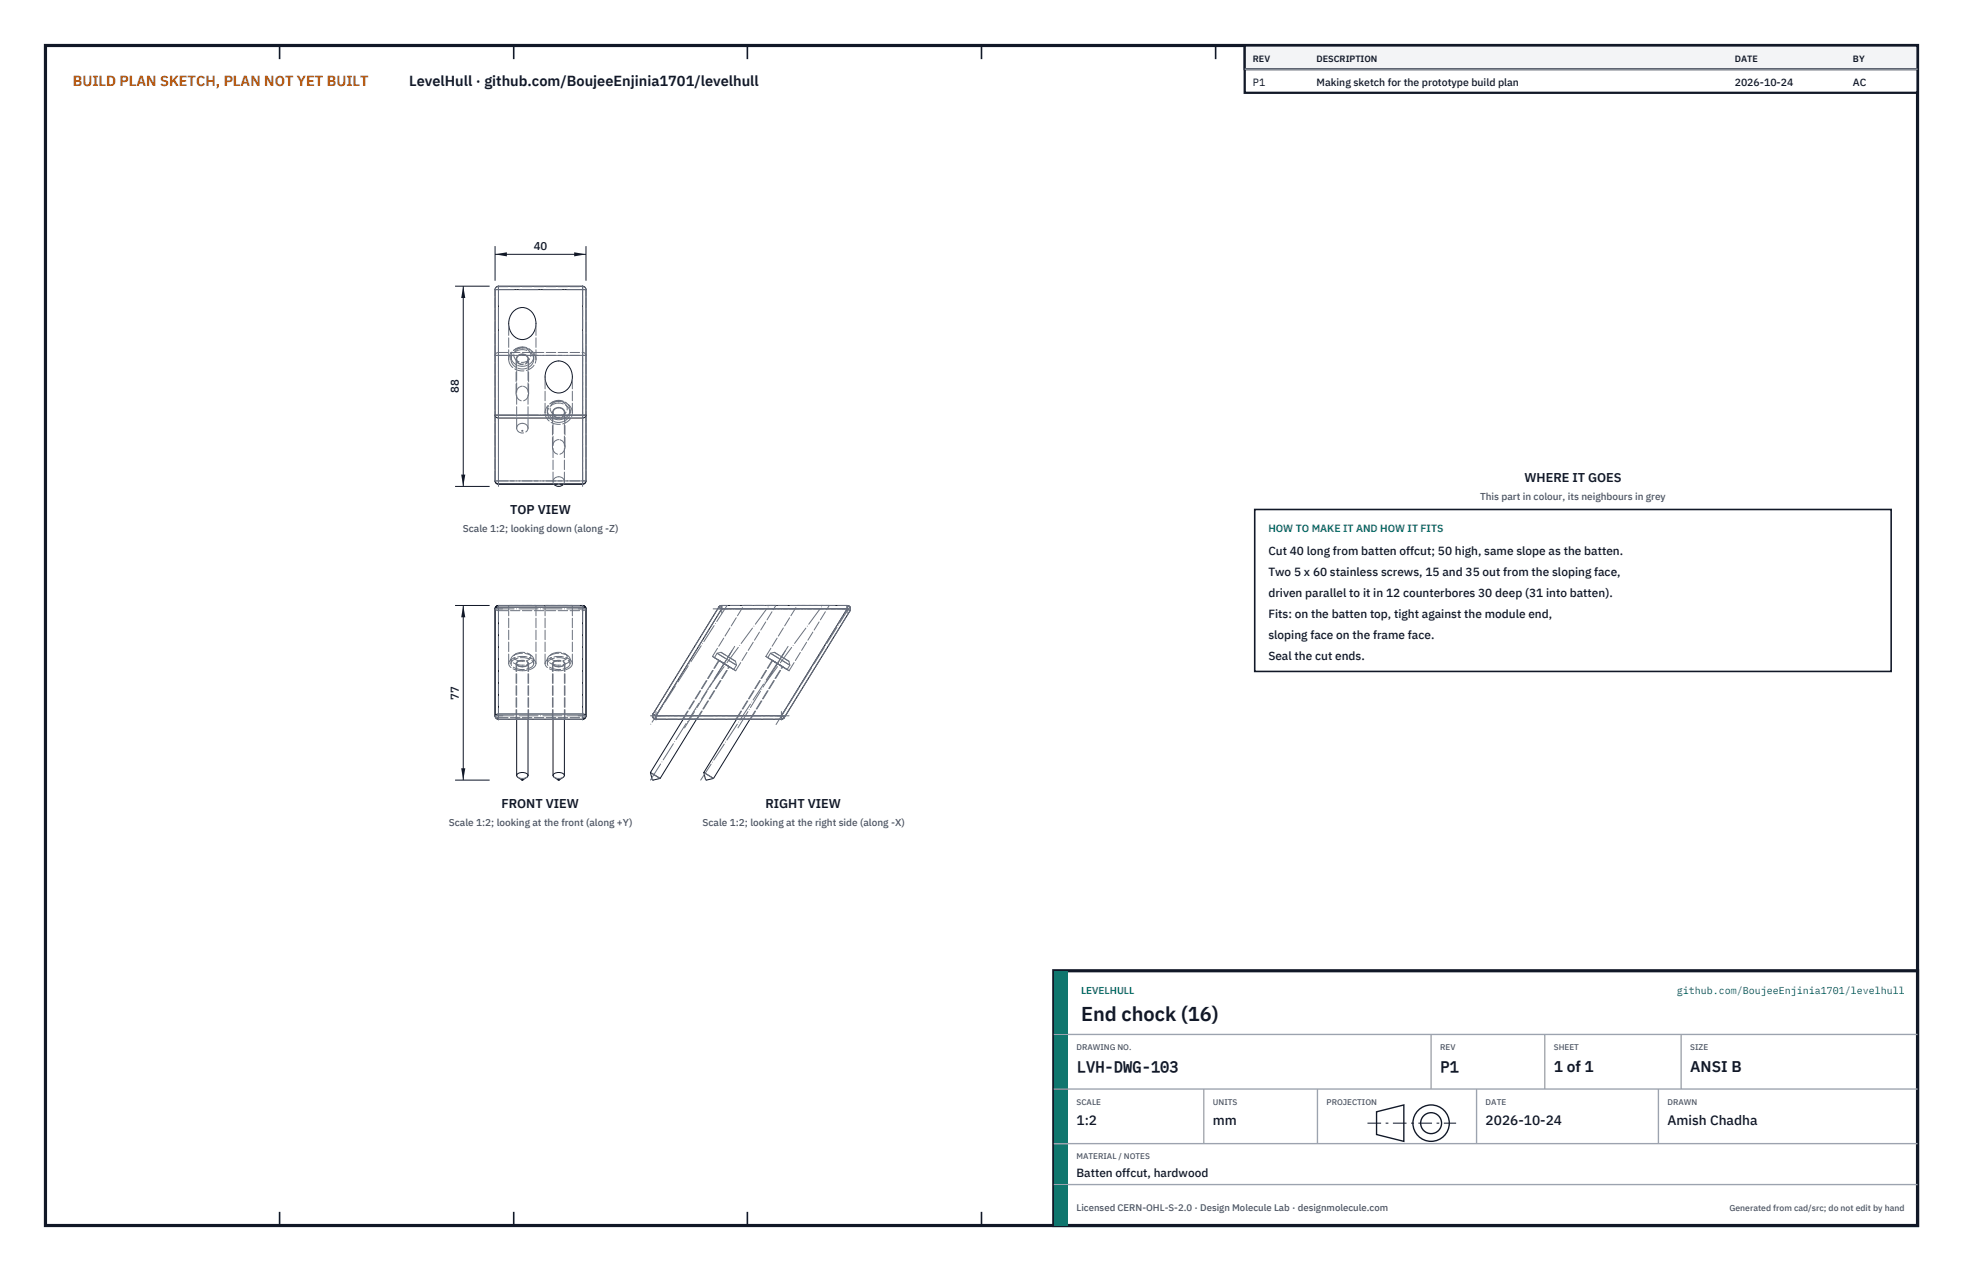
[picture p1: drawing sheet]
<svg xmlns="http://www.w3.org/2000/svg" width="432mm" height="279mm" viewBox="0 0 432 279" stroke-linecap="round" stroke-linejoin="round" font-family="sans-serif">
<path d="M10 10h411.8v259.4h-411.8z" fill="none" stroke="#111827" stroke-width=".7" stroke-linecap="butt"/>
<g fill="none" stroke="#111827" stroke-width=".35">
<path d="M61.5 10v3M113 10v3M164.4 10v3M215.9 10v3M267.4 10v3M318.9 10v3M370.3 10v3M61.5 266.4v3M113 266.4v3M164.4 266.4v3M215.9 266.4v3M267.4 266.4v3"/>
<path d="M318.9 266.4v3M370.3 266.4v3"/>
</g>
<g fill="none" stroke="#111727" stroke-width=".22">
<path d="M108.9 63.7h.7M108.9 63.7v42M109.6 62.9v.8M109.6 62.9a.75 .75 0 0 0-.7 .8M109.6 63.7v27.6M109.6 63.7h18.6M109.6 62.9h18.6M113.1 68.3a2.91 2.91 0 0 1 3.1-.4 2.91 2.91 0 0 1 1.7 2.7 3.3 3.3 0 0 1-3.6 4 3.7 3.7 0 0 1-1.2-6.3zM128.2 62.9v.8M128.2 63.7h.7M128.2 62.9a.75 .75 0 0 1 .7 .8M128.2 63.7v27.6"/>
<path d="M128.9 63.7v42M109.6 91.3h-.7a.62 .62 0 0 0 .7 .6M109.6 91.3v.6M109.6 91.9v14.5M109.6 91.3h18.6M109.6 91.9h18.6M121.1 80a2.91 2.91 0 0 1 3.1-.3 2.91 2.91 0 0 1 1.7 2.6 3.3 3.3 0 0 1-3.6 4 3.7 3.7 0 0 1-1.2-6.3zM128.2 91.3h.7a.62 .62 0 0 1-.7 .6M128.2 91.3v.6M128.2 91.9v14.5M108.9 105.7l.2 .5 .5 .2M108.9 105.7a.75 .75 0 0 0 .7 .8"/>
<path d="M109.6 106.4v.1M109.6 106.4h18.6M109.6 106.5h18.6M121.9 106.5a1.38 1.38 0 0 0 2 0M128.2 106.4v.1M128.9 105.7l-.2 .5-.5 .2M128.9 105.7a.75 .75 0 0 1-.7 .8M108.9 133.8v23.5M109.6 133.1a.75 .75 0 0 0-.7 .7M109.6 133.5l-.5 .1-.2 .2M109.6 133.1v.4M109.6 133.1h18.6"/>
<path d="M109.6 133.5v24.6M109.6 133.5h18.6M128.2 133.1a.75 .75 0 0 1 .7 .7M128.2 133.5l.5 .1 .2 .2M128.2 133.1v.4M128.2 133.5v24.6M128.9 133.8v23.5M158.1 133.5l.7 .3M158.1 133.5l-14.4 23.5M158.8 133.1l-.7 .4M158.8 133.1v.7M158.8 133.1h27.5"/>
<path d="M158.8 133.8h27.5M158.8 133.8l-14.5 23.5M186.3 133.1a.75 .75 0 0 1 .7 1.1M186.3 133.8l.7 .4M186.3 133.1v.7M186.3 133.8l-14.4 23.5M187 134.2l-14.5 23.5M108.9 157.3a.75 .75 0 0 0 .7 .8M108.9 157.3l.2-.2 .5-.1h18.6l.5 .1 .2 .2M109.6 158.1h18.6M113.6 158.1v12.4M116.1 158.1v12.4"/>
<path d="M121.7 158.1v12.4M124.2 158.1v12.4M128.9 157.3a.75 .75 0 0 1-.7 .8M143.7 157a.75 .75 0 0 0 .6 1.1M143.7 157l.6 .3M144.3 157.3v.8M144.3 158.1h27.6M144.3 157.3h27.6M150.3 158.1l-7.2 11.7M153.2 158.1l-8 13M162 158.1l-7.2 11.7M165 158.1l-8 13"/>
<path d="M171.9 157.3l.6 .4M171.9 157.3v.8M172.5 157.7l-.6 .4M113.6 170.5l.2 .2 1 .8M113.6 170.5a1.52 1.52 0 0 1 2.5 0M114.8 171.5h.2M116.1 170.5l-.1 .2-1 .8M121.7 170.5l.1 .2 1 .8M121.7 170.5a1.52 1.52 0 0 1 2.5 0M122.8 171.5h.2M124.2 170.5l-.2 .2-1 .8M143.1 169.8l2.1 1.3"/>
<path d="M143.1 169.8l.4 1.6 .2 .1 1.5-.4M154.8 169.8l2.2 1.3M154.8 169.8l.4 1.6 .2 .1 1.6-.4"/>
</g>
<g fill="none" stroke="#6a7180" stroke-width=".22" stroke-dasharray="2.1 .5">
<path d="M108.9 78.1v-14.4M108.9 78.1a.7 .7 0 0 1 .7-.6M108.9 63.7a.7 .7 0 0 1 .7-.7M108.9 78.1h.7M109.6 77.5h18.6M109.6 77.5v-14.5M109.6 63h18.6M109.6 77.5v.6M109.6 78.1h18.6M109.6 63v-.1M111.9 79a3 3 0 0 0 3 2.5 3 3 0 0 0 3-2.5M111.9 79v-7.9"/>
<path d="M112.4 78.4a2.53 2.53 0 0 0 2.5 2.1 2.53 2.53 0 0 0 2.5-2.1M112.4 79a2.53 2.53 0 0 0 2.5 2.1 2.53 2.53 0 0 0 2.5-2.1M112.4 79v-.6M113.5 79a1.39 1.39 0 0 0 1.4 1.2 1.39 1.39 0 0 0 1.4-1.2M113.6 79a1.27 1.27 0 0 0 1.3 1.1 1.27 1.27 0 0 0 1.2-1.1M114.9 76.3a2.37 2.37 0 0 0-2.5 2.1M114.9 76.9a2.37 2.37 0 0 0-2.5 2.1M114.9 76.5a1.62 1.62 0 0 0-1.9 1.6 1.62 1.62 0 0 0 1.9 1.6 1.62 1.62 0 0 0 1.9-1.6 1.62 1.62 0 0 0-1.9-1.6M114.9 77.9a1.19 1.19 0 0 0-1.3 1.1M114.9 77.8a1.31 1.31 0 0 0-1.4 1.2M114.9 76.4a2.84 2.84 0 0 0-3 2.6M116.1 79a1.15 1.15 0 0 0-1.2-1.1"/>
<path d="M116.3 79a1.26 1.26 0 0 0-1.4-1.2M117.4 78.4a2.31 2.31 0 0 0-2.5-2.1M117.4 79a2.31 2.31 0 0 0-2.5-2.1M117.4 79v-.6M117.9 79a2.77 2.77 0 0 0-3-2.6M117.9 79v-7.9M128.2 77.5v-14.5M128.2 77.5v.6M128.2 63v-.1M128.9 78.1v-14.4M128.9 78.1a.7 .7 0 0 0-.7-.6M128.9 63.7a.7 .7 0 0 0-.7-.7"/>
<path d="M128.9 78.1h-.7M113.5 86.5a1.39 1.39 0 0 0 1.4 1.6 1.39 1.39 0 0 0 1.4-1.6M113.5 86.5v-7.5M113.6 94.1a1.27 1.27 0 0 0 1.3 1.1 1.27 1.27 0 0 0 1.2-1.1M113.6 94.1v-15.1M114.9 93.1l-.9 .3-.4 .7M114.9 94.6l-.1 .1 .1 .1 .1-.1-.1-.1M114.9 84.9a1.48 1.48 0 0 0-1.4 1.6M116.1 94.1l-.3-.7-.9-.3M116.1 94.1v-15.1M116.3 86.5a1.54 1.54 0 0 0-1.4-1.6M116.3 86.5v-7.5"/>
<path d="M119.9 90.7a3 3 0 0 0 3 2.6 3 3 0 0 0 3-2.6M119.9 90.7v-7.8M120.4 90.1a2.53 2.53 0 0 0 2.5 2.2 2.53 2.53 0 0 0 2.5-2.2M120.4 90.7a2.53 2.53 0 0 0 2.5 2.2 2.53 2.53 0 0 0 2.5-2.2M120.4 90.7v-.6M121.5 98.3a1.39 1.39 0 0 0 1.4 1.6 1.39 1.39 0 0 0 1.4-1.6M121.5 90.7a1.39 1.39 0 0 0 1.4 1.2 1.39 1.39 0 0 0 1.4-1.2M121.5 98.3v-7.6M121.7 90.7a1.27 1.27 0 0 0 1.2 1.1 1.27 1.27 0 0 0 1.3-1.1M122.9 88a2.37 2.37 0 0 0-2.5 2.1M122.9 88.6a2.33 2.33 0 0 0-2.5 2.1M122.9 88.2a1.62 1.62 0 0 0-1.9 1.6 1.62 1.62 0 0 0 1.9 1.6 1.62 1.62 0 0 0 1.9-1.6 1.62 1.62 0 0 0-1.9-1.6"/>
<path d="M122.9 89.7l-.9 .3-.3 .7M122.9 96.6a1.51 1.51 0 0 0-1.4 1.7M122.9 89.6l-1 .3-.4 .8M122.9 88.2a2.8 2.8 0 0 0-3 2.5M124.2 90.7l-.4-.7-.9-.3M124.3 98.3a1.51 1.51 0 0 0-1.4-1.7M124.3 90.7l-.4-.8-1-.3M124.3 98.3v-7.6M125.4 90.1a2.31 2.31 0 0 0-2.5-2.1M125.4 90.7a2.33 2.33 0 0 0-2.5-2.1M125.4 90.7v-.6M125.9 90.7a2.8 2.8 0 0 0-3-2.5"/>
<path d="M125.9 90.7v-7.8M108.9 105.7v-27.6M108.9 105.7h.7M109.6 105.7v-27.6M109.6 105.7h18.6M109.6 106.5v-.8M121.7 105.9l.2 .6M121.7 105.9v-15.2M122.9 104.8l-.9 .3-.3 .8M122.9 106.3l-.1 .2 .1 .1 .1-.1-.1-.2M123.9 106.5l.3-.6M124.2 105.9l-.4-.8-.9-.3"/>
<path d="M124.2 105.9v-15.2M128.2 105.7v-27.6M128.2 106.5v-.8M128.9 105.7v-27.6M128.9 105.7h-.7M108.9 133.8l.2 .3 .5 .1M109.6 133.1h18.6M109.6 134.2h18.6M109.6 134.2v-1.1M111.9 133.1h3M114.9 133.1h3M117.9 133.1h-6"/>
<path d="M119.9 133.1h3M122.9 133.1h3M125.9 133.1h-6M128.2 134.2v-1.1M128.9 133.8l-.2 .3-.5 .1M158.1 133.5l-14.4 23.5M158.8 133.1l-.7 .4M158.8 133.8l-14.5 23.5M158.8 133.8v-.7M158.8 133.8l-.7-.3M163.6 133.1h7.1M170.7 133.1h-7.1"/>
<path d="M175.4 133.1h7M182.4 133.1h-7M186.3 133.1h-27.5M186.3 133.8l.7 .4M186.3 133.8h-27.5M186.3 133.8v-.7M187 134.2a.75 .75 0 0 0-.7-1.1M108.9 157.3a.75 .75 0 0 0 .7 .8M108.9 157.3l.2 .3 .5 .1M109.6 158.1h18.6M109.6 157.7h18.6M109.6 157.7v-23.5"/>
<path d="M109.6 157.7v.4M111.9 145.9a2.26 2.26 0 0 1 2.3-1.6h.7a3.2 3.2 0 0 1 2.9 1.2l.1 .4M111.9 145.9v-12.8M112.4 144.9l.1-.4 .4-.4M112.4 145.9a2.22 2.22 0 0 1 2.5-1.3 2.22 2.22 0 0 1 2.5 1.3M112.4 145.9v-1M112.9 144.1a4.1 4.1 0 0 1 4 0M113.4 143.8a3.1 3.1 0 0 1 3 0M113.4 143.8l-.5 .3M113.5 158.1h2.8M113.5 145.9a1.67 1.67 0 0 1 2.8 0M113.5 158.1v-12.2"/>
<path d="M113.6 145.9a1.52 1.52 0 0 1 2.5 0M113.6 158.1v-12.2M114.9 146.2a2.22 2.22 0 0 1-2.5-1.3M114.9 147.2a2.22 2.22 0 0 1-2.5-1.3M114.9 145.4l-1.2-.2a.73 .73 0 0 1-.6-.6 .73 .73 0 0 1 .3-.8M114.9 146.5l-.9-.2-.4-.4M114.9 158.1h-1.4M114.9 146.6l-1-.2-.4-.5M114.9 147.4a3.2 3.2 0 0 1-2.9-1.2l-.1-.3M116.1 145.9l-.3 .4-.9 .2M116.1 158.1v-12.2M116.3 158.1h-1.4"/>
<path d="M116.3 145.9l-.4 .5-1 .2M116.3 158.1v-12.2M116.4 143.8a.73 .73 0 0 1 .3 .8 .73 .73 0 0 1-.6 .6l-1.2 .2M116.4 143.8l.5 .3M116.9 144.1l.4 .4 .1 .4M117.4 144.9a2.22 2.22 0 0 1-2.5 1.3M117.4 145.9a2.22 2.22 0 0 1-2.5 1.3M117.4 145.9v-1M117.9 145.9a2.66 2.66 0 0 1-3 1.5M117.9 145.9v-12.8M119.9 145.9a2.26 2.26 0 0 1 2.3-1.6h.7a3.2 3.2 0 0 1 2.9 1.2l.1 .4M119.9 145.9v-12.8"/>
<path d="M120.4 144.9l.1-.4 .4-.4M120.4 145.9a2.22 2.22 0 0 1 2.5-1.3 2.22 2.22 0 0 1 2.5 1.3M120.4 145.9v-1M120.9 144.1a4.1 4.1 0 0 1 4 0M121.4 143.8a3.1 3.1 0 0 1 3 0M121.4 143.8l-.5 .3M121.5 158.1h2.8M121.5 145.9a1.67 1.67 0 0 1 2.8 0M121.5 158.1v-12.2M121.7 145.9a1.52 1.52 0 0 1 2.5 0M121.7 158.1v-12.2M122.9 146.2a2.22 2.22 0 0 1-2.5-1.3"/>
<path d="M122.9 147.2a2.22 2.22 0 0 1-2.5-1.3M122.9 145.4l-1.2-.2a.73 .73 0 0 1-.6-.6 .73 .73 0 0 1 .3-.8M122.9 146.5l-.9-.2-.3-.4M122.9 158.1h-1.4M122.9 146.6l-1-.2-.4-.5M122.9 147.4a3.2 3.2 0 0 1-2.9-1.2l-.1-.3M124.2 145.9l-.4 .4-.9 .2M124.2 158.1v-12.2M124.3 158.1h-1.4M124.3 145.9l-.4 .5-1 .2M124.3 158.1v-12.2M124.4 143.8a.73 .73 0 0 1 .3 .8 .73 .73 0 0 1-.6 .6l-1.2 .2"/>
<path d="M124.4 143.8l.5 .3M124.9 144.1l.4 .4 .1 .4M125.4 144.9a2.22 2.22 0 0 1-2.5 1.3M125.4 145.9a2.22 2.22 0 0 1-2.5 1.3M125.4 145.9v-1M125.9 145.9a2.66 2.66 0 0 1-3 1.5M125.9 145.9v-12.8M128.2 157.7v-23.5M128.2 157.7v.4M128.9 157.3l-.2 .3-.5 .1M143.7 157a.75 .75 0 0 0 .6 1.1M144.3 158.1h27.6"/>
<path d="M144.3 157.3h27.6M144.3 157.3v.8M144.3 157.3l-.6-.3M150.1 158.1h3.3M150.1 158.1l8-12.9M150.3 158.1l7.9-12.9M153.2 158.1l7.1-11.6M153.4 158.1h-3.3M153.4 158.1l7.1-11.5M156.7 144.3l5.1 3.1M156.7 144.3l6.9-11.2M157.2 144.6l4.2 2.6"/>
<path d="M157.2 144.6l.5-1M157.7 143.6l4.3 2.6M158.1 145.2l2.4 1.4M158.2 145.2l2.1 1.3M158.6 143.4l3.2 2M158.6 143.4l-.9 .2M160.3 146.5l-2.1-1.3M160.5 146.6l-2.4-1.4M161.4 147.2l.6-1M161.4 147.2l-4.2-2.6M161.8 145.4l-3.2-2M161.8 147.4l8.9-14.3"/>
<path d="M161.8 147.4l-5.1-3.1M161.9 158.1h3.2M161.9 158.1l8-12.9M162 146.2l-4.3-2.6M162 146.2l-.2-.8M162 158.1l8-12.9M165 158.1l7.1-11.6M165.1 158.1h-3.2M165.1 158.1l7.1-11.5M168.5 144.3l5.1 3.1M168.5 144.3l6.9-11.2M168.9 144.6l4.3 2.6"/>
<path d="M168.9 144.6l.6-1M169.5 143.6l4.2 2.6M169.9 145.2l2.3 1.4M170 145.2l2.1 1.3M170.3 143.4l3.2 2M170.3 143.4l-.8 .2M171.9 157.3l.6 .4M171.9 157.3l14.4-23.5M171.9 157.3v.8M172.1 146.5l-2.1-1.3M172.2 146.6l-2.3-1.4M172.5 157.7l14.5-23.5"/>
<path d="M172.5 157.7l-.6 .4M173.2 147.2l.5-1M173.2 147.2l-4.3-2.6M173.5 145.4l-3.2-2M173.6 147.4l8.8-14.3M173.6 147.4l-5.1-3.1M173.7 146.2l-4.2-2.6M173.7 146.2l-.2-.8M114.9 171.1l-1-.2M115.9 170.9l-1 .2M122.9 171.1l-1-.2M123.9 170.9l-1 .2"/>
<path d="M143.7 171.5l-.3-.1M145.2 171.1l-2.1-1.3M155.4 171.5l-.2-.1M157 171.1l-2.2-1.3"/>
</g>
<g fill="none" stroke="#6a7180" stroke-width=".22" stroke-dasharray="4.2 .5 0 .5">
<path d="M108.9 78.1h20M108.9 63.7h20M109.6 62.9v30.2M128.2 62.9v30.2M108.9 91.3h20M108.9 105.7h20M109.6 106.9v-30.7M128.2 106.9v-30.7M108.9 133.8h1.7M108.9 133.8h20M109.6 134.8v-1.7M127.2 133.8h1.7"/>
<path d="M128.2 134.8v-1.7M157.8 133.8h1.9M158.8 134.8v-1.7M159.9 133.1l-16.8 26.2M185.4 133.8h1.7M186.4 134.8v-1.7M187.1 133.8h-30.2M108.9 157.3h1.7M108.9 157.3h20M109.6 158.3v-1.9M127.2 157.3h1.7M128.2 158.3v-1.9"/>
<path d="M143.1 157.3h30.7M143.4 157.3h1.8M144.3 158.3v-1.9M156.8 149.9l12.4-16.8M157.5 148.7l4.1-6.6M168.5 149.9l12.4-16.8M169.3 148.7l4.1-6.6M170.7 159.3l16.4-26.2M170.9 157.3h1.9M171.9 158.3v-1.9M143.1 171.5l17.9-28.5M150.6 160l10.1-16.4"/>
<path d="M154.1 171.5l18.7-28.5M162.3 160l10.1-16.4"/>
</g>
<path d="M108.9 54.1v7.6M108.9 55.9h20M128.9 54.1v7.6" fill="none" stroke="#111827" stroke-width=".22"/>
<path d="M108.9 55.9l2.6-.4v.9zM126.3 55.5v.9l2.6-.5z" fill="#111827"/>
<path d="M100.1 62.9h7.6M101.9 62.9v44M100.1 106.9h7.6" fill="none" stroke="#111827" stroke-width=".22"/>
<path d="M101.9 62.9l-.5 2.6h.9zM101.4 104.3h.9l-.4 2.6z" fill="#111827"/>
<path d="M100.1 133.1h7.6M101.9 133.1v38.4M100.1 171.5h7.6" fill="none" stroke="#111827" stroke-width=".22"/>
<path d="M101.9 133.1l-.5 2.6h.9zM101.4 168.9h.9l-.4 2.6z" fill="#111827"/>
<path d="M276 112h140v35.6h-140z" fill="#fff" stroke="#111827" stroke-width=".35"/>
<path d="M273.8 10h148v10.4h-148z" fill="#fff" stroke="#111827" stroke-width=".5"/>
<path d="M273.8 10h148v5.2h-148z" fill="#f3f4f6" stroke="#111827" stroke-width=".5"/>
<path d="M273.8 15.2h148" fill="none" stroke="#9ca3af" stroke-width=".3"/>
<path d="M231.8 213.4h190v56h-190z" fill="#fff" stroke="#111827" stroke-width=".7" stroke-linecap="butt"/>
<path d="M231.8 213.4h3v56h-3z" fill="#0f766e"/>
<path d="M231.8 227.4h190M231.8 239.4h190M264.8 239.4v12M289.8 239.4v12M314.8 227.4v12M324.8 239.4v12M339.8 227.4v12M364.8 239.4v12M369.8 227.4v12M231.8 251.4h190M231.8 260.4h190" fill="none" stroke="#9ca3af" stroke-width=".3"/>
<g fill="none" stroke="#111827" stroke-width=".3">
<path d="M302.8 244.4l6-1.5v8l-6-1.5z"/>
<circle cx="314.8" cy="246.9" r="4"/>
<circle cx="314.8" cy="246.9" r="2.3"/>
</g>
<path d="M300.8 246.9h19.5" fill="none" stroke="#111827" stroke-width=".22" stroke-dasharray="3 1 .6 1" stroke-linecap="butt"/>
<text font-size="4.4" fill="#111827" x="237.8" y="224.4">End chock (16)</text>
<g font-size="3.4" fill="#111827">
<text x="236.8" y="235.6">LVH-DWG-103</text>
<text x="316.8" y="235.6">P1</text>
<text x="341.8" y="235.6">1 of 1</text>
<text x="371.8" y="235.6">ANSI B</text>
</g>
<text font-size="3.2" fill="#b45309" x="16" y="19">BUILD PLAN SKETCH, PLAN NOT YET BUILT</text>
<text font-size="3.2" fill="#111827" x="90" y="19">LevelHull · github.com/BoujeeEnjinia1701/levelhull</text>
<g font-size="3" fill="#111827">
<text x="236.8" y="247.2">1:2</text>
<text x="266.8" y="247.2">mm</text>
<text x="326.8" y="247.2">2026-10-24</text>
<text x="366.8" y="247.2">Amish Chadha</text>
</g>
<g font-size="2.8" fill="#111827">
<text x="335.3" y="106">WHERE IT GOES</text>
<text x="112.2" y="113">TOP VIEW</text>
<text x="110.3" y="177.6">FRONT VIEW</text>
<text x="168.4" y="177.6">RIGHT VIEW</text>
</g>
<g font-size="2.6" fill="#111827">
<text x="279" y="122">Cut 40 long from batten offcut; 50 high, same slope as the batten.</text>
<text x="279" y="126.6">Two 5 x 60 stainless screws, 15 and 35 out from the sloping face,</text>
<text x="279" y="131.2">driven parallel to it in 12 counterbores 30 deep (31 into batten).</text>
<text x="279" y="135.8">Fits: on the batten top, tight against the module end,</text>
<text x="279" y="140.4">sloping face on the frame face.</text>
<text x="279" y="145">Seal the cut ends.</text>
<text x="236.8" y="258.8">Batten offcut, hardwood</text>
</g>
<g font-size="2.5" fill="#111827">
<text x="117.4" y="54.9">40</text>
<text x="100.9" y="86.4" transform="rotate(-90 100.9 86.4)">88</text>
<text x="100.9" y="153.8" transform="rotate(-90 100.9 153.8)">77</text>
</g>
<g font-size="2.3" fill="#111827">
<text x="275.6" y="18.8">P1</text>
<text x="289.6" y="18.8">Making sketch for the prototype build plan</text>
<text x="381.6" y="18.8">2026-10-24</text>
<text x="407.6" y="18.8">AC</text>
</g>
<text font-size="2.3" fill="#0f766e" x="279" y="117">HOW TO MAKE IT AND HOW IT FITS</text>
<g font-size="2.2" fill="#4b5563">
<text x="325.6" y="110">This part in colour, its neighbours in grey</text>
<text x="101.8" y="117">Scale 1:2; looking down (along -Z)</text>
<text x="98.7" y="181.6">Scale 1:2; looking at the front (along +Y)</text>
<text x="154.5" y="181.6">Scale 1:2; looking at the right side (along -X)</text>
</g>
<g font-size="2.2" fill="#0f766e">
<text x="237.8" y="218.4">LEVELHULL</text>
<text x="368.8" y="218.4">github.com/BoujeeEnjinia1701/levelhull</text>
</g>
<text font-size="2.1" fill="#4b5563" x="236.8" y="266.2">Licensed CERN-OHL-S-2.0 · Design Molecule Lab · designmolecule.com</text>
<g font-size="2" fill="#111827">
<text x="275.6" y="13.6">REV</text>
<text x="289.6" y="13.6">DESCRIPTION</text>
<text x="381.6" y="13.6">DATE</text>
<text x="407.6" y="13.6">BY</text>
</g>
<text font-size="1.9" fill="#4b5563" x="380.4" y="266.2">Generated from cad/src; do not edit by hand</text>
<g font-size="1.8" fill="#4b5563">
<text x="236.8" y="230.8">DRAWING NO.</text>
<text x="316.8" y="230.8">REV</text>
<text x="341.8" y="230.8">SHEET</text>
<text x="371.8" y="230.8">SIZE</text>
<text x="236.8" y="242.8">SCALE</text>
<text x="266.8" y="242.8">UNITS</text>
<text x="291.8" y="242.8">PROJECTION</text>
<text x="326.8" y="242.8">DATE</text>
<text x="366.8" y="242.8">DRAWN</text>
<text x="236.8" y="254.8">MATERIAL / NOTES</text>
</g>
</svg>
